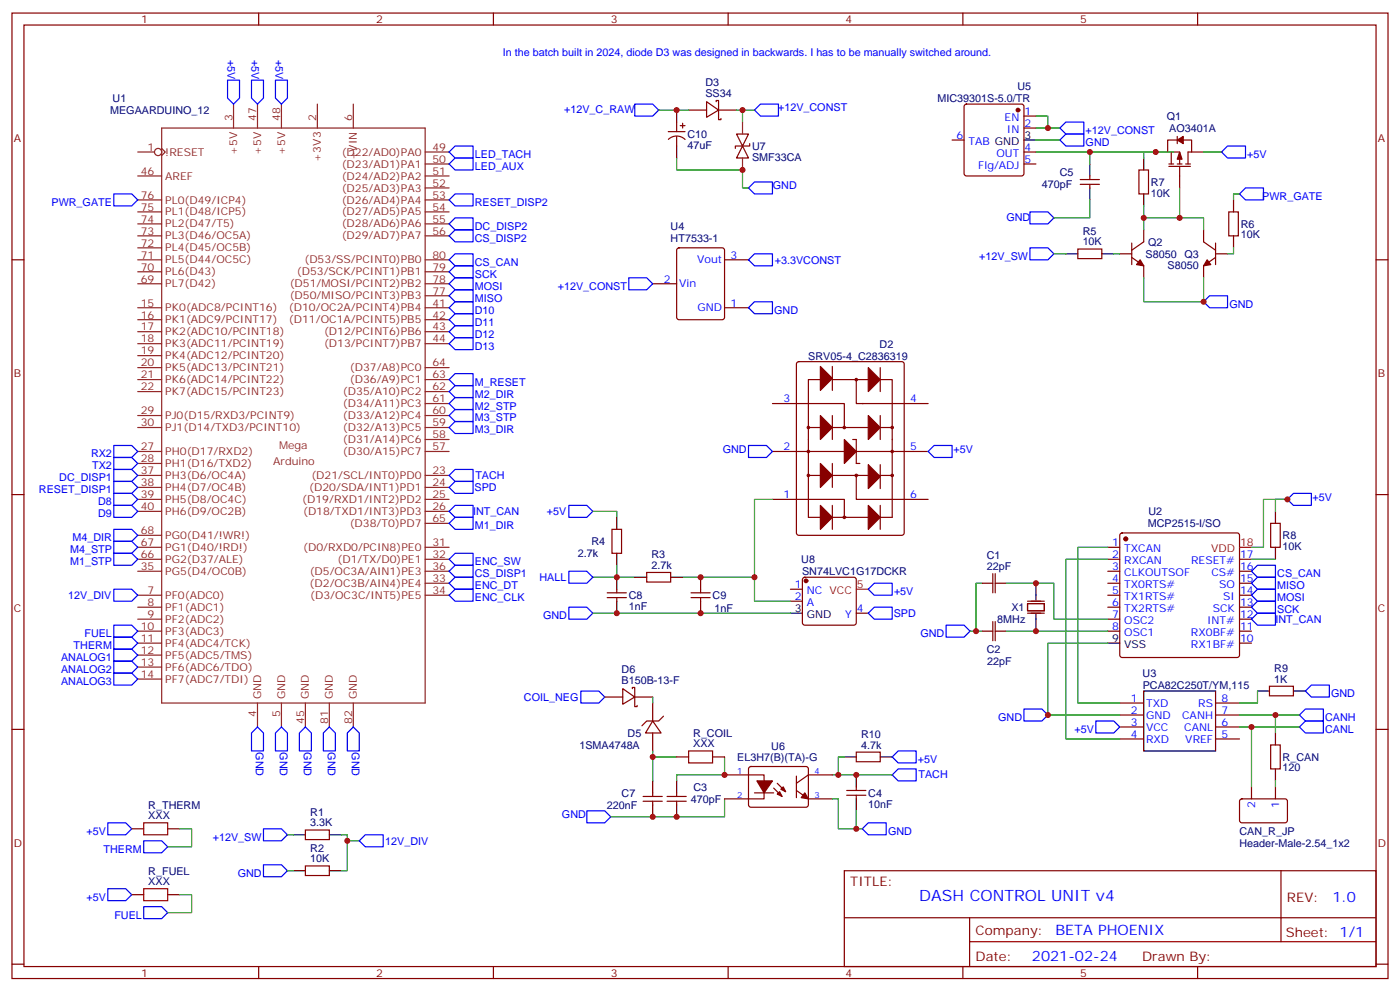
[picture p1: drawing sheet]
<svg xmlns="http://www.w3.org/2000/svg" width="412mm" height="292mm" viewBox="0 0 412 292" stroke-linecap="round" stroke-linejoin="round" font-family="sans-serif">
<g fill="none" stroke="#870000" stroke-width=".35">
<path d="M3.5 3.8h405.4v284.4h-405.4zM7.1 7.4h398.2v277.3h-398.2zM76.2 3.8v3.6M145.3 3.8v3.6M214.5 3.8v3.6M283.6 3.8v3.6M352.8 3.8v3.6M202.8 32.4h5.3M208.1 30l3.6 2.4-3.6 2.1zM211 30v-.4h.7v2.8M211.7 32.4v2.8h.7v-.3M211.7 32.4h5.3"/>
<path d="M217 39.5h3.5l-1.8 3.5zM284.2 30.9l.5-.2h16.2l.5 .2 .2 .5v19.7l-.2 .5-.5 .2h-16.2l-.5-.2-.2-.5v-19.7zM301.6 34.2h3.6M301.6 37.7h3.6M218.7 43l1.8 3.5h-3.5zM220.8 42.3v.7h-4.2v.7M280.5 41.2h3.5M301.6 48.3h3.6M301.6 44.8h3.6M318.2 54.3h5.6M318.2 52.9h5.6M321 51.8v1.1"/>
<path d="M321 54.3v1.1M335.5 50.1h2.8v7h-2.8zM340.4 44.8h3.6M344 44.8h3.5v3.5M344.3 49h6.4M344.3 48.3h1.4M345 44.8v3.5M346.8 41.2h-2.8v3.6M346.8 40.2v2.1M346.8 48.3h1.4M347.5 49v6.4M348.5 41.2h2.5v3.6h-1v3.5"/>
<path d="M349.2 48.3h1.5M351 44.8h3.5M3.5 76.5h3.6M199.6 73.2l.4-.2h12.7l.7 .4v20.1l-.4 .6-13 .1-.6-.5-.1-20zM213.4 76.5h7.1M317.5 73.3h7.1v2.9h-7.1zM329.8 74.8h3.6M333.4 75.8l3.5 2.5v3.5M333.4 71.6v6.3M336.9 67.7v3.5l-3.5 2.5M354.5 67.7v3.5l3.6 2.5M358.1 74.8h3.5"/>
<path d="M358.1 75.8l-3.6 2.5v3.5M358.1 71.6v6.3M361.9 62.4h2.9v7.1h-2.9zM405.3 76.5h3.6M192.3 83.6h7M213.4 90.6h7.1M234.6 118.9h14.1v7M241.7 111.8h-3.6v14.1M245.2 111.8h10.6M245.2 107.9v7.1M252.2 111.8v7.1h14.1M259.3 111.8h3.5v14.1"/>
<path d="M259.3 108.3v7M241.7 125.9h-3.6v3.5M245.2 125.9h10.6M245.2 122.4v7M259.3 125.9h3.5v3.5M259.3 122.4v7M262.8 133h3.5M3.5 145.7h3.6M180.3 155.9h2.8v7h-2.8zM330.1 157.2l.5-.2h33.8l.5 .2 .2 .5v35.2l-.2 .5-.5 .2h-33.8l-.5-.2-.3-.5v-35.2zM374.3 154.1h2.8v7.1h-2.8zM405.3 145.7h3.6"/>
<path d="M178.9 176h5.6M178.9 174.6h5.6M181.7 173.5v1.1M181.7 176v1.1M190.5 168.6h7.1v2.8h-7.1zM203.6 176h5.6M203.6 174.6h5.6M206.4 173.5v1.1M206.4 176v1.1M232.8 177.1h3.6M232.8 173.5h3.6M236.6 170.2l.5-.2h14.4l.5 .2 .2 .5v12.7l-.2 .5-.5 .2h-14.4l-.5-.2-.2-.5v-12.7z"/>
<path d="M292.5 168.9v5.7M293.2 168.9v5.7M302.7 177.8h4.9v2.1h-4.9zM302.7 177.1h4.9M326.3 161.2h3.5M326.3 164.7h3.5M326.3 168.2h3.5M326.3 171.8h3.5M326.3 175.3h3.5M326.3 178.8h3.5M365.1 164.7h3.6M365.1 168.2h3.6"/>
<path d="M365.1 171.8h3.6M365.1 175.3h3.6M365.1 178.8h3.6M252.2 180.6h3.6M292.5 183.1v5.6M293.2 183.1v5.6M302.7 180.6h4.9M326.3 182.4h3.5M326.3 185.9h3.5M365.1 182.4h3.6M365.1 185.9h3.6M365.1 189.4h3.6"/>
<path d="M3.5 214.8h3.6M178.2 205.3h5.2M183.4 202.8l3.6 2.5-3.6 2.1zM186.3 202.8v-.3h.7v5.6h.7v-.3M187 205.3h5.3M192.3 212.3l2.4 3.6h-4.6zM192.3 207v5.3M192.3 215.9v5.3M195.4 210.9l-1.4 1.4h-3.5l-1.4 1.4M329.8 207h7.1M329.8 210.6h7.1M329.8 214.1h7.1"/>
<path d="M329.8 217.6h7.1M358.1 207h7M358.1 210.6h7M358.1 214.1h7M358.1 217.6h7M373.9 202.1h7.1v2.8h-7.1zM374.3 219.4h2.8v7h-2.8zM405.3 214.8h3.6M189.4 236h5.7M189.4 234.6h5.7M192.3 233.5v1.1M192.3 236v1"/>
<path d="M196.5 236h5.6M196.5 234.6h5.6M199.3 233.5v1.1M199.3 236v1M199.3 222.9h3.5M209.9 222.9h3.5M213.4 228.2h11.7v7.1h-11.7M220.7 225.9l.5-.2 16.5 .1 .4 .6v10.9l-.7 .4h-16.5l-.4-.7v-10.6zM222.2 233.5h5.7M227.9 232.1l2.5 2.5M229 230.7l2.4 2.5M234.6 232.8l3.5 2.5h7.1"/>
<path d="M234.6 228.6v6.3M245.2 228.2h-7.1l-3.5 2.5M249.4 234.2h5.7M249.4 232.8h5.7M252.2 221.5h7.1v2.8h-7.1zM252.2 231.7v1.1M252.2 234.2v1.1M365.4 235.5l.4-.2h13l.4 .7v5.9l-.7 .4h-12.9l-.5-.7v-5.6zM368.7 231.7v3.6M375.7 231.7v3.6M38.8 244.1h3.5M49.4 244.1h3.5"/>
<path d="M90 244.4h7v2.9h-7zM90 255h7v2.8h-7zM248.7 256.4h156.6v28.3h-156.6zM377.3 256.5v20.8M38.8 263.5h3.5M49.4 263.5h3.5M248.7 270.3h156.5M285.6 277.3h119.6M285.6 270.3v14.1M3.5 284h3.6M76.2 284.7v3.5M145.3 284.7v3.5"/>
<path d="M214.5 284.7v3.5M283.6 284.7v3.5M352.8 284.7v3.5M405.3 284h3.6"/>
<circle cx="252.2" cy="111.8" r=".35"/>
<circle cx="238.1" cy="125.9" r=".35"/>
<circle cx="238.1" cy="133" r=".35"/>
<circle cx="248.7" cy="125.9" r=".35"/>
<circle cx="262.8" cy="133" r=".35"/>
<circle cx="262.8" cy="125.9" r=".35"/>
<circle cx="238.1" cy="140" r=".35"/>
<circle cx="248.7" cy="152.4" r=".35"/>
<circle cx="252.2" cy="140" r=".35"/>
<circle cx="262.8" cy="140" r=".35"/>
</g>
<g fill="none" stroke="#000" stroke-width=".35">
<path d="M301.6 41.2h3.6M321 48.3v3.5M321 55.4v3.5M336.9 46.5v3.6M336.9 57.1v3.5M363.4 58.9v3.5M314 74.8h3.5M324.6 74.8h3.5M363.4 69.5v3.5M181.7 152.4v3.5M375.7 150.6v3.5M181.7 162.9v3.6"/>
<path d="M181.7 170v3.5M181.7 177.1v3.5M187 170h3.5M197.6 170h3.5M206.4 170v3.5M206.4 177.1v3.5M305.2 171.8v4.9M375.7 161.2v3.5M232.8 180.6h3.6M305.2 180.9v5M326.3 189.4h3.5M336.9 203.5h21.2v17.7h-21.2z"/>
<path d="M370.4 203.5h3.5M375.7 215.9v3.5M381 203.5h3.5M192.3 230v3.5M192.3 237v3.6M199.3 230v3.5M199.3 237v3.6M248.7 222.9h3.5M252.2 228.2v3.5M252.2 235.3v3.5M259.3 222.9h3.5M375.7 226.4v3.6"/>
<path d="M86.4 245.9h3.6M86.4 256.4h3.6M97 245.9h3.5M97 256.4h3.5"/>
</g>
<g fill="#870000" stroke="#870000" stroke-width=".35">
<path d="M347.5 44.8l.7 2.1h-1.4z"/>
<path d="M346.8 41.2l1.7-1v2.1z"/>
<path d="M335.8 76.5l1.1 1.8-2.1-.4z"/>
<path d="M355.6 76.5l1.1 1.4-2.2 .4z"/>
<path d="M237.1 233.5l1 1.8-2.1-.4z"/>
<path d="M229 233.9l.7-.7 .7 1.4z"/>
<path d="M230 232.4l.7-.7 .7 1.5z"/>
<path d="M223 230h4.5l-2.4 3.5z"/>
<path d="M241.7 107.9l3.5 3.5-3.5 3.6z"/>
<path d="M255.8 108.3l3.5 3.5-3.5 3.5z"/>
<path d="M255.8 122.4l3.5 3.5-3.5 3.5z"/>
<path d="M241.7 122.4l3.5 3.5-3.5 3.5z"/>
<circle cx="331.6" cy="158.7" r=".53"/>
<circle cx="299.9" cy="32.4" r=".53"/>
<circle cx="237.4" cy="171.1" r=".53"/>
</g>
<path d="M252.2 173.5h3.6M365.1 161.2h3.6" fill="none" stroke="#f00" stroke-width=".35"/>
<g fill="none" stroke="#008700" stroke-width=".35">
<path d="M194 32.4h8.8M222.2 32.4h-3.5v3.5M305.2 37.7h7M199.3 46.5v3.6h19.4v5.3h1.8M305.2 44.8h40.5M305.2 41.2h7M321 58.9v5.3h-10.6M321 44.8v3.5M340.4 44.8h-3.5v1.7M347.5 55.4v8.8h-10.6v3.5M354.5 44.8h5.3M365.1 57.1h-1.7v1.8"/>
<path d="M310.4 74.8h3.6M328.1 74.8h1.7M336.9 60.6v3.6M347.5 64.2h7v3.5M363.4 73v1.8h-1.8M336.9 81.8v7.1h17.6v-7.1M174.6 150.6h7.1v1.8M375.7 150.6v-3.5h3.5h-7v14.1h-3.5M174.6 170h12.4M181.7 166.5v3.5M201.1 170h21.1v7.1h10.6M289.3 171.8h-1.8v14.1h-1.7"/>
<path d="M296.3 171.8h14.1v10.6h15.9M326.3 161.2h-8.8v45.8h12.3M326.3 164.7h-12.3v52.9h15.8M368.7 164.7h7M174.6 180.6h58.2M287.5 185.9h1.8M296.3 185.9h30M326.3 189.4h-17.6v21.2h21.1M192.3 205.3v1.7M365.1 210.6h17.7M365.1 214.1h17.7M368.7 214.1v17.6"/>
<path d="M370.4 203.5v3.5h-5.3M375.7 210.6v5.3M192.3 222.9h7M192.3 221.2v8.8M213.4 235.3v5.3h-33.5M213.4 222.9v5.3h-14.1v1.8M245.2 235.3h1.7v8.8h5.3M246.9 228.2h15.9M248.7 222.9h-1.8v5.3h-1.7M252.2 238.8v5.3h1.8M375.7 230v1.7M52.9 244.1h3.5v5.3h-7"/>
<path d="M84.7 245.9h1.7M84.7 256.4h1.7M100.5 245.9h1.8v10.5h-1.8M102.3 247.6h3.5M52.9 263.5h3.5v5.3h-7"/>
</g>
<g fill="none" stroke="#00f" stroke-width=".35">
<path d="M67 23.6h3.6v5.3l-1.8 1.8-1.8-1.8zM74.1 23.6h3.5v5.3l-1.8 1.8-1.7-1.8zM81.1 23.6h3.6v5.3l-1.8 1.8-1.8-1.8zM187 30.7h5.3l1.7 1.7-1.7 1.8h-5.3zM224 30.7h5.3v3.5h-5.3l-1.8-1.8zM314 35.9h5.3v3.6h-5.3l-1.8-1.8zM314 39.5h5.3v3.5h-5.3l-1.8-1.8zM33.5 57.1h5.3l1.8 1.8-1.8 1.7h-5.3zM134.1 43h5.2v3.5h-5.2l-1.8-1.7zM134.1 57.1h5.2v3.5h-5.2l-1.8-1.7zM134.1 46.5h5.2v3.6h-5.2l-1.8-1.8zM220.5 55.4l1.7-1.8h5.3v3.5h-5.3z"/>
<path d="M361.6 43h5.3v3.5h-5.3l-1.8-1.7zM365.1 57.1l1.8-1.7h5.3v3.5h-5.3zM134.1 78.3h5.2v3.5h-5.2l-1.8-1.8zM134.1 74.8h5.2v3.5h-5.2l-1.8-1.8zM134.1 67.7h5.2v3.5h-5.2l-1.8-1.7zM134.1 64.2h5.2v3.5h-5.2l-1.8-1.8zM220.5 76.5l1.7-1.7h5.3v3.5h-5.3zM303.4 73h5.3l1.7 1.8-1.7 1.7h-5.3zM303.4 62.4h5.3l1.7 1.8-1.7 1.7h-5.3zM134.1 81.8h5.2v3.5h-5.2l-1.8-1.7zM134.1 85.3h5.2v3.6h-5.2l-1.8-1.8zM134.1 88.9h5.2v3.5h-5.2l-1.8-1.8z"/>
<path d="M134.1 92.4h5.2v3.5h-5.2l-1.8-1.7zM134.1 95.9h5.2v3.5h-5.2l-1.8-1.7zM134.1 99.4h5.2v3.6h-5.2l-1.8-1.8zM185.2 81.8h5.3l1.8 1.8-1.8 1.7h-5.3zM222.2 88.9h5.3v3.5h-5.3l-1.7-1.8zM356.3 87.1h5.3v3.5h-5.3l-1.8-1.7zM134.1 113.6h5.2v3.5h-5.2l-1.8-1.8zM134.1 117.1h5.2v3.5h-5.2l-1.8-1.7zM134.1 110h5.2v3.6h-5.2l-1.8-1.8zM33.5 134.7h5.3l1.8 1.8-1.8 1.8h-5.3zM33.5 131.2h5.3l1.8 1.8-1.8 1.7h-5.3zM33.5 138.3h5.3l1.8 1.7-1.8 1.8h-5.3z"/>
<path d="M132.3 125.9l1.8-1.8h5.2v3.6h-5.2zM132.3 122.4l1.8-1.8h5.2v3.5h-5.2zM134.1 138.3h5.2v3.5h-5.2l-1.8-1.8zM33.5 145.3h5.3l1.8 1.8-1.8 1.7h-5.3zM33.5 148.8h5.3l1.8 1.8-1.8 1.8h-5.3zM33.5 141.8h5.3l1.8 1.7-1.8 1.8h-5.3zM33.5 159.4h5.3l1.8 1.8-1.8 1.7h-5.3zM33.5 155.9h5.3l1.8 1.8-1.8 1.7h-5.3zM132.3 143.5l1.8-1.7h5.2v3.5h-5.2zM134.1 152.4h5.2v3.5h-5.2l-1.8-1.8zM134.1 148.8h5.2v3.6h-5.2l-1.8-1.8zM167.6 148.8h5.3l1.7 1.8-1.7 1.8h-5.3z"/>
<path d="M379.2 147.1l1.8-1.8h5.3v3.5h-5.3zM33.5 162.9h5.3l1.8 1.8-1.8 1.8h-5.3zM33.5 173.5h5.3l1.8 1.8-1.8 1.8h-5.3zM134.1 166.5h5.2v3.5h-5.2l-1.8-1.8zM134.1 173.5h5.2v3.6h-5.2l-1.8-1.8zM134.1 170h5.2v3.5h-5.2l-1.8-1.7zM134.1 162.9h5.2v3.6h-5.2l-1.8-1.8zM167.6 168.2h5.3l1.7 1.8-1.7 1.8h-5.3zM167.6 178.8h5.3l1.7 1.8-1.7 1.8h-5.3zM255.8 173.5l1.7-1.7h5.3v3.5h-5.3zM370.4 170h5.3v3.5h-5.3l-1.7-1.7zM370.4 173.5h5.3v3.6h-5.3l-1.7-1.8z"/>
<path d="M370.4 177.1h5.3v3.5h-5.3l-1.7-1.8zM370.4 166.5h5.3v3.5h-5.3l-1.7-1.8zM33.5 187.6h5.3l1.8 1.8-1.8 1.8h-5.3zM33.5 191.2h5.3l1.8 1.7-1.8 1.8h-5.3zM33.5 194.7h5.3l1.8 1.8-1.8 1.7h-5.3zM33.5 198.2h5.3l1.8 1.8-1.8 1.8h-5.3zM33.5 184.1h5.3l1.8 1.8-1.8 1.7h-5.3zM255.8 180.6l1.7-1.8h5.3v3.6h-5.3zM278.7 184.1h5.3l1.8 1.8-1.8 1.7h-5.3zM370.4 180.6h5.3v3.5h-5.3l-1.7-1.7zM75.8 214.1l1.8 1.8v5.3h-3.5v-5.3zM82.9 214.1l1.8 1.8v5.3h-3.6v-5.3z"/>
<path d="M90 214.1l1.7 1.8v5.3h-3.5v-5.3zM97 214.1l1.8 1.8v5.3h-3.6v-5.3zM104.1 214.1l1.7 1.8v5.3h-3.5v-5.3zM171.1 203.5h5.3l1.8 1.8-1.8 1.7h-5.3zM301.6 208.8h5.3l1.8 1.8-1.8 1.7h-5.3zM322.8 212.3h5.3l1.7 1.8-1.7 1.8h-5.3zM384.5 208.8h5.3v3.5h-5.3l-1.7-1.7zM384.5 212.3h5.3v3.6h-5.3l-1.7-1.8zM386.3 201.8h5.3v3.5h-5.3l-1.8-1.8zM172.9 238.8h5.3l1.7 1.8-1.7 1.7h-5.3zM262.8 228.2l1.8-1.8h5.3v3.6h-5.3zM264.6 221.2h5.3v3.5h-5.3l-1.8-1.8z"/>
<path d="M31.7 242.3h5.3l1.8 1.8-1.8 1.8h-5.3zM42.3 247.6h5.3l1.8 1.8-1.8 1.7h-5.3zM77.6 244.1h5.3l1.8 1.8-1.8 1.7h-5.3zM77.6 254.7h5.3l1.8 1.7-1.8 1.8h-5.3zM105.8 247.6l1.8-1.7h5.3v3.5h-5.3zM255.8 242.3h5.3v3.6h-5.3l-1.8-1.8zM31.7 261.7h5.3l1.8 1.8-1.8 1.8h-5.3zM42.3 267h5.3l1.8 1.8-1.8 1.7h-5.3z"/>
</g>
<g fill="none" stroke="#8c2424" stroke-width=".35">
<path d="M47.6 37.7h77.6v169.3h-77.6zM68.8 30.7v7M75.8 30.7v7M82.9 30.7v7M93.5 30.7v7M104.1 30.7v7M218.7 35.9v3.6M40.6 58.9h7M40.6 51.8h7M40.6 44.8h4.9M47.6 43.7l1.1 1.1-1.1 1M125.2 58.9h7.1"/>
<path d="M125.2 55.4h7.1M125.2 51.8h7.1M125.2 48.3h7.1M125.2 44.8h7.1M218.7 46.5v3.6M40.6 69.5h7M40.6 65.9h7M40.6 62.4h7M40.6 76.5h7M40.6 73h7M125.2 69.5h7.1M125.2 65.9h7.1"/>
<path d="M125.2 62.4h7.1M125.2 76.5h7.1M40.6 90.6h7M40.6 94.2h7M40.6 97.7h7M40.6 80h7M40.6 83.6h7M125.2 87.1h7.1M125.2 90.6h7.1M125.2 94.2h7.1M125.2 97.7h7.1M125.2 80h7.1"/>
<path d="M125.2 83.6h7.1M40.6 101.2h7M40.6 104.7h7M40.6 108.3h7M40.6 111.8h7M40.6 115.3h7M125.2 101.2h7.1M125.2 108.3h7.1M125.2 111.8h7.1M125.2 115.3h7.1M125.2 118.9h7.1M40.6 133h7"/>
<path d="M40.6 136.5h7M40.6 122.4h7M40.6 125.9h7M125.2 133h7.1M125.2 122.4h7.1M125.2 125.9h7.1M125.2 129.4h7.1M40.6 143.5h7M40.6 147.1h7M40.6 150.6h7M40.6 140h7M40.6 157.7h7"/>
<path d="M125.2 143.5h7.1M125.2 147.1h7.1M125.2 150.6h7.1M125.2 140h7.1M125.2 154.1h7.1M40.6 175.3h7M40.6 178.8h7M40.6 161.2h7M40.6 164.7h7M40.6 168.2h7M125.2 175.3h7.1M125.2 161.2h7.1"/>
<path d="M125.2 164.7h7.1M125.2 168.2h7.1M125.2 171.8h7.1M40.6 189.4h7M40.6 185.9h7M40.6 182.4h7M40.6 192.9h7M40.6 196.5h7M40.6 200h7M75.8 207v7.1M82.9 207v7.1M90 207v7.1"/>
<path d="M97 207v7.1M104.1 207v7.1"/>
<circle cx="46.6" cy="44.8" r="1.06"/>
</g>
<path d="M202.8 221.2h7.1v3.5h-7.1zM42.3 242.3h7.1v3.6h-7.1zM42.3 261.7h7.1v3.6h-7.1z" fill="none" stroke="#a10000" stroke-width=".35"/>
<path d="M289.3 171.8h3.2M293.2 171.8h3.1M289.3 185.9h3.2M293.2 185.9h3.1" fill="none" stroke="#600" stroke-width=".35"/>
<g fill="#870000">
<circle cx="252.6" cy="140" r=".18"/>
<circle cx="249.1" cy="152.4" r=".18"/>
</g>
<path d="M234.6 133h14.1M252.2 133h10.6" fill="none" stroke="#870000" stroke-width=".35"/>
<circle cx="254" cy="118.9" r=".18" fill="#870000"/>
<g fill="none" stroke="#870000" stroke-width=".35">
<path d="M196.8 38.8h5M199.3 35.9v2.9M200.4 37h1.4M201.1 36.3v1.4M196.9 41a3.5 3.5 0 0 1 4.9 .1M199.3 40.2v2.8M227.5 118.9h7.1M234.8 106.7l.5-.2h30.3l.7 .4v50.1l-.4 .6-30.6 .1-.6-.5-.1-50zM266.3 118.9h7.1M227.5 133h7.1M238.1 129.4v23h24.7v-23M245.2 136.5v7"/>
<path d="M251.2 129.4h1v7.1h1.1M259.3 136.8v7.1M266.3 133h7.1M227.5 147.1h21.2v5.3M238.1 140h24.7M245.2 148.8v7.1M252.2 140v7.1h21.2M259.3 148.8v7.1"/>
</g>
<g fill="#870000" stroke="#870000" stroke-width=".35">
<path d="M241.7 136.5l3.5 3.5-3.5 3.5z"/>
<path d="M255.8 136.8l3.5 3.6-3.5 3.5z"/>
<path d="M248.7 129.4l3.5 3.6-3.5 3.5z"/>
<path d="M255.8 148.8l3.5 3.6-3.5 3.5z"/>
<path d="M241.7 148.8l3.5 3.6-3.5 3.5z"/>
</g>
<path d="M220.5 131.2h5.3l1.7 1.8-1.7 1.7h-5.3zM275.2 131.2h5.3v3.5h-5.3l-1.8-1.7z" fill="none" stroke="#00f" stroke-width=".35"/>
<path d="M217 32.4h1.7M305.2 34.2h3.5v3.5M227.5 147.1h-5.3v22.9" fill="none" stroke="#008700" stroke-width=".35"/>
<path d="M199.3 32.4v3.5M199.3 43v3.5" fill="none" stroke="#000" stroke-width=".35"/>
<g fill="#c00">
<circle cx="336.9" cy="64.2" r=".88"/>
<circle cx="347.5" cy="64.2" r=".88"/>
<circle cx="308.7" cy="210.6" r=".88"/>
<circle cx="246.9" cy="228.2" r=".88"/>
<circle cx="102.3" cy="247.6" r=".88"/>
<circle cx="340.4" cy="44.8" r=".88"/>
<circle cx="199.3" cy="240.6" r=".88"/>
<circle cx="192.3" cy="240.6" r=".88"/>
<circle cx="192.3" cy="222.9" r=".88"/>
<circle cx="287.5" cy="185.9" r=".88"/>
<circle cx="213.4" cy="228.2" r=".88"/>
<circle cx="252.2" cy="228.2" r=".88"/>
<circle cx="252.2" cy="244.1" r=".88"/>
<circle cx="218.7" cy="50.1" r=".88"/>
<circle cx="181.7" cy="170" r=".88"/>
<circle cx="206.4" cy="170" r=".88"/>
<circle cx="321" cy="44.8" r=".88"/>
<circle cx="305.2" cy="185.9" r=".88"/>
<circle cx="305.2" cy="171.8" r=".88"/>
<circle cx="379.2" cy="147.1" r=".88"/>
<circle cx="368.7" cy="214.1" r=".88"/>
<circle cx="375.7" cy="210.6" r=".88"/>
<circle cx="181.7" cy="180.6" r=".88"/>
<circle cx="206.4" cy="180.6" r=".88"/>
<circle cx="354.5" cy="88.9" r=".88"/>
<circle cx="222.3" cy="170" r=".88"/>
<circle cx="199.3" cy="32.4" r=".88"/>
<circle cx="218.7" cy="32.4" r=".88"/>
<circle cx="308.7" cy="37.7" r=".88"/>
</g>
<text font-size="4.6" fill="#00f" x="270.8" y="265.5">DASH CONTROL UNIT v4</text>
<g font-size="4.2" fill="#00f">
<text x="392.5" y="265.7">1.0</text>
<text x="310.9" y="275.3">BETA PHOENIX</text>
<text x="304" y="283.1">2021-02-24</text>
</g>
<g font-size="3.9" fill="#800">
<text x="250.5" y="261">TITLE:</text>
<text x="379.1" y="265.7">REV:</text>
<text x="287.4" y="275.2">Company:</text>
<text x="378.7" y="275.8">Sheet: 1/1</text>
<text x="287.4" y="282.9">Date:</text>
<text x="336.4" y="283">Drawn By:</text>
</g>
<g font-size="3.2" fill="#800">
<text x="41.6" y="6.8">1</text>
<text x="110.8" y="6.8">2</text>
<text x="179.9" y="6.8">3</text>
<text x="249.1" y="6.8">4</text>
<text x="318.2" y="6.8">5</text>
<text x="4.1" y="41.9">A</text>
<text x="405.9" y="41.9">A</text>
<text x="4.1" y="111.1">B</text>
<text x="405.9" y="111.1">B</text>
<text x="4.1" y="180.2">C</text>
<text x="405.9" y="180.2">C</text>
<text x="4.1" y="249.4">D</text>
<text x="405.9" y="249.4">D</text>
<text x="41.6" y="287.7">1</text>
<text x="110.8" y="287.7">2</text>
<text x="179.9" y="287.7">3</text>
<text x="249.1" y="287.7">4</text>
<text x="318.2" y="287.7">5</text>
</g>
<g font-size="3.2" fill="#00f">
<text x="67" y="17.5" transform="rotate(90 67 17.5)">+5V</text>
<text x="74.1" y="17.5" transform="rotate(90 74.1 17.5)">+5V</text>
<text x="81.1" y="17.5" transform="rotate(90 81.1 17.5)">+5V</text>
<text x="148.2" y="16.5">In the batch built in 2024, diode D3 was designed in backwards. I has to be manually switched around.</text>
<text x="166.2" y="33.3">+12V_C_RAW</text>
<text x="229.2" y="32.6">+12V_CONST</text>
<text x="295.9" y="35.6">EN</text>
<text x="301.8" y="33.8">1</text>
<text x="281.8" y="40.9">6</text>
<text x="296.6" y="39.1">IN</text>
<text x="301.8" y="37.4">2</text>
<text x="319.8" y="39.5">+12V_CONST</text>
<text x="139.9" y="46.5">LED_TACH</text>
<text x="285.3" y="42.7">TAB GND</text>
<text x="293.5" y="46.2">OUT</text>
<text x="301.8" y="44.4">4</text>
<text x="301.8" y="47.9">5</text>
<text x="319.8" y="43">GND</text>
<text x="367.4" y="46.5">+5V</text>
<text x="139.9" y="50.1">LED_AUX</text>
<text x="288.2" y="49.7">Flg/ADJ</text>
<text x="227.7" y="55.5">GND</text>
<text x="371.8" y="58.9">PWR_GATE</text>
<text x="15.2" y="60.6">PWR_GATE</text>
<text x="139.9" y="60.6">RESET_DISP2</text>
<text x="296.4" y="65.2">GND</text>
<text x="139.9" y="71.2">CS_DISP2</text>
<text x="139.9" y="67.7">DC_DISP2</text>
<text x="205.4" y="77.6">Vout</text>
<text x="215.2" y="76.2">3</text>
<text x="228.2" y="77.6">+3.3VCONST</text>
<text x="288.5" y="76.5">+12V_SW</text>
<text x="139.9" y="81.8">SCK</text>
<text x="139.9" y="78.3">CS_CAN</text>
<text x="195.5" y="83.2">2</text>
<text x="139.9" y="85.3">MOSI</text>
<text x="139.9" y="88.9">MISO</text>
<text x="164.3" y="85.3">+12V_CONST</text>
<text x="200" y="84.6">Vin</text>
<text x="139.9" y="92.4">D10</text>
<text x="139.9" y="95.9">D11</text>
<text x="205.4" y="91.7">GND</text>
<text x="215.2" y="90.3">1</text>
<text x="228.1" y="92.4">GND</text>
<text x="362.1" y="90.6">GND</text>
<text x="139.9" y="99.4">D12</text>
<text x="139.9" y="103">D13</text>
<text x="139.9" y="113.6">M_RESET</text>
<text x="139.9" y="117.1">M2_DIR</text>
<text x="230.8" y="118.5">3</text>
<text x="268.1" y="118.5">4</text>
<text x="139.9" y="120.6">M2_STP</text>
<text x="139.9" y="124">M3_STP</text>
<text x="139.9" y="127.5">M3_DIR</text>
<text x="26.8" y="134.7">RX2</text>
<text x="212.9" y="133.3">GND</text>
<text x="230.8" y="132.6">2</text>
<text x="268.1" y="132.6">5</text>
<text x="280.9" y="133.3">+5V</text>
<text x="17.5" y="141.8">DC_DISP1</text>
<text x="27.2" y="138.3">TX2</text>
<text x="140" y="141.1">TACH</text>
<text x="11.5" y="145.3">RESET_DISP1</text>
<text x="28.9" y="148.8">D8</text>
<text x="139.8" y="144.6">SPD</text>
<text x="230.8" y="146.7">1</text>
<text x="268.1" y="146.7">6</text>
<text x="386.6" y="147.5">+5V</text>
<text x="28.9" y="152.4">D9</text>
<text x="139.4" y="151.7">INT_CAN</text>
<text x="139.9" y="155.9">M1_DIR</text>
<text x="161.1" y="151.6">+5V</text>
<text x="21.3" y="159.4">M4_DIR</text>
<text x="327.7" y="160.8">1</text>
<text x="20.6" y="166.5">M1_STP</text>
<text x="20.6" y="162.9">M4_STP</text>
<text x="139.9" y="166.5">ENC_SW</text>
<text x="327.7" y="164.4">2</text>
<text x="327.7" y="167.9">3</text>
<text x="331.2" y="162.6">TXCAN</text>
<text x="331.2" y="166.1">RXCAN</text>
<text x="350.9" y="166.1">RESET#</text>
<text x="365.3" y="167.9">16</text>
<text x="365.3" y="164.4">17</text>
<text x="139.9" y="170">CS_DISP1</text>
<text x="139.9" y="173.5">ENC_DT</text>
<text x="158.9" y="171">HALL</text>
<text x="234.2" y="173.2">1</text>
<text x="327.7" y="171.4">4</text>
<text x="331.2" y="169.7">CLKOUTSOF</text>
<text x="331.2" y="173.2">TX0RTS#</text>
<text x="356.8" y="169.7">CS#</text>
<text x="359.2" y="173.2">SO</text>
<text x="365.3" y="171.4">15</text>
<text x="376.2" y="173.5">MISO</text>
<text x="376.2" y="170">CS_CAN</text>
<text x="20.1" y="176.3">12V_DIV</text>
<text x="139.9" y="177.1">ENC_CLK</text>
<text x="234.2" y="176.7">2</text>
<text x="237.7" y="174.9">NC VCC</text>
<text x="237.7" y="178.5">A</text>
<text x="263.3" y="175.3">+5V</text>
<text x="327.7" y="174.9">5</text>
<text x="327.7" y="178.5">6</text>
<text x="331.2" y="176.7">TX1RTS#</text>
<text x="360.3" y="176.7">SI</text>
<text x="365.3" y="178.5">13</text>
<text x="365.3" y="174.9">14</text>
<text x="376.2" y="177.1">MOSI</text>
<text x="160" y="182.4">GND</text>
<text x="249" y="182">Y</text>
<text x="252.4" y="180.2">4</text>
<text x="263.3" y="181.6">SPD</text>
<text x="327.7" y="182">7</text>
<text x="327.7" y="185.5">8</text>
<text x="331.2" y="180.2">TX2RTS#</text>
<text x="331.2" y="183.8">OSC2</text>
<text x="355.6" y="183.8">INT#</text>
<text x="357.2" y="180.2">SCK</text>
<text x="365.3" y="185.5">11</text>
<text x="365.3" y="182">12</text>
<text x="375.7" y="183.4">INT_CAN</text>
<text x="376.2" y="180.6">SCK</text>
<text x="21.7" y="191.2">THERM</text>
<text x="24.9" y="187.6">FUEL</text>
<text x="271.1" y="187.6">GND</text>
<text x="331.2" y="187.3">OSC1</text>
<text x="350.8" y="190.8">RX1BF#</text>
<text x="350.8" y="187.3">RX0BF#</text>
<text x="365.3" y="189.1">10</text>
<text x="18" y="194.7">ANALOG1</text>
<text x="18" y="198.2">ANALOG2</text>
<text x="18" y="201.8">ANALOG3</text>
<text x="154.3" y="206.3">COIL_NEG</text>
<text x="333.1" y="206.7">1</text>
<text x="337.6" y="208.1">TXD</text>
<text x="353" y="208.1">RS</text>
<text x="359.8" y="206.7">8</text>
<text x="392.1" y="205.3">GND</text>
<text x="294" y="212.3">GND</text>
<text x="316.5" y="215.9">+5V</text>
<text x="333.1" y="210.2">2</text>
<text x="333.1" y="213.7">3</text>
<text x="337.6" y="211.6">GND</text>
<text x="337.6" y="215.2">VCC</text>
<text x="348.2" y="211.6">CANH</text>
<text x="348.8" y="215.2">CANL</text>
<text x="359.8" y="213.7">6</text>
<text x="359.8" y="210.2">7</text>
<text x="390.3" y="212.3">CANH</text>
<text x="390.3" y="215.9">CANL</text>
<text x="75.4" y="221.5" transform="rotate(90 75.4 221.5)">GND</text>
<text x="82.4" y="221.5" transform="rotate(90 82.4 221.5)">GND</text>
<text x="89.5" y="221.5" transform="rotate(90 89.5 221.5)">GND</text>
<text x="96.6" y="221.5" transform="rotate(90 96.6 221.5)">GND</text>
<text x="103.6" y="221.5" transform="rotate(90 103.6 221.5)">GND</text>
<text x="333.1" y="217.3">4</text>
<text x="337.6" y="218.7">RXD</text>
<text x="349.2" y="218.7">VREF</text>
<text x="359.8" y="217.3">5</text>
<text x="270.4" y="224.7">+5V</text>
<text x="270.6" y="229.3">TACH</text>
<text x="369.7" y="238" transform="rotate(-90 369.7 238)">2</text>
<text x="376.8" y="238" transform="rotate(-90 376.8 238)">1</text>
<text x="25.5" y="245.9">+5V</text>
<text x="165.5" y="240.9">GND</text>
<text x="261.6" y="245.9">GND</text>
<text x="30.5" y="251.1">THERM</text>
<text x="62.7" y="247.6">+12V_SW</text>
<text x="113.5" y="248.7">12V_DIV</text>
<text x="70" y="258.2">GND</text>
<text x="25.5" y="265.3">+5V</text>
<text x="33.7" y="270.5">FUEL</text>
</g>
<g font-size="3.2" fill="#000080">
<text x="207.8" y="28.5">SS34</text>
<text x="207.8" y="25.3">D3</text>
<text x="299.7" y="26.5">U5</text>
<text x="32.4" y="33.6">MEGAARDUINO_12</text>
<text x="33.2" y="30.1">U1</text>
<text x="276.2" y="30">MIC39301S-5.0/TR</text>
<text x="343.7" y="35.3">Q1</text>
<text x="202.5" y="40.6">C10</text>
<text x="344.4" y="38.9">AO3401A</text>
<text x="202.5" y="43.8">47uF</text>
<text x="221.5" y="47.3">SMF33CA</text>
<text x="221.5" y="44.2">U7</text>
<text x="312.2" y="51.8">C5</text>
<text x="306.9" y="55.4">470pF</text>
<text x="339" y="57.9">10K</text>
<text x="339" y="54.7">R7</text>
<text x="197.6" y="71.2">HT7533-1</text>
<text x="197.6" y="67.7">U4</text>
<text x="318.9" y="69.2">R5</text>
<text x="365.5" y="70.2">10K</text>
<text x="365.5" y="67.1">R6</text>
<text x="318.9" y="72.3">10K</text>
<text x="337.4" y="75.9">S8050</text>
<text x="338.2" y="72.4">Q2</text>
<text x="348.9" y="75.9">Q3</text>
<text x="344" y="79.1">S8050</text>
<text x="238.1" y="105.9">SRV05-4_C2836319</text>
<text x="259.1" y="102.4">D2</text>
<text x="338.1" y="155.3">MCP2515-I/SO</text>
<text x="338.3" y="151.7">U2</text>
<text x="174.2" y="160.6">R4</text>
<text x="377.8" y="161.9">10K</text>
<text x="377.8" y="158.9">R8</text>
<text x="170.3" y="164.1">2.7k</text>
<text x="191.9" y="167.5">2.7k</text>
<text x="191.9" y="164.4">R3</text>
<text x="236" y="165.8">U8</text>
<text x="290.7" y="167.9">22pF</text>
<text x="290.7" y="164.7">C1</text>
<text x="236.3" y="169.4">SN74LVC1G17DCKR</text>
<text x="185.2" y="179.7">1nF</text>
<text x="185.2" y="176.4">C8</text>
<text x="209.9" y="176.4">C9</text>
<text x="297.9" y="180">X1</text>
<text x="210.5" y="180.1">1nF</text>
<text x="293.8" y="183.5">8MHz</text>
<text x="290.7" y="192.3">C2</text>
<text x="290.8" y="195.8">22pF</text>
<text x="375.4" y="198">R9</text>
<text x="183.1" y="201.4">B150B-13-F</text>
<text x="183.1" y="198.3">D6</text>
<text x="336.6" y="199.4">U3</text>
<text x="336.6" y="202.9">PCA82C250T/YM,115</text>
<text x="375.4" y="201">1K</text>
<text x="170.7" y="220.5">1SMA4748A</text>
<text x="184.9" y="217">D5</text>
<text x="204.2" y="220.1">XXX</text>
<text x="204.2" y="217.1">R_COIL</text>
<text x="227.2" y="221">U6</text>
<text x="253.7" y="220.5">4.7k</text>
<text x="253.7" y="217.3">R10</text>
<text x="217.2" y="224.1">EL3H7(B)(TA)-G</text>
<text x="377.8" y="227.2">120</text>
<text x="377.8" y="224.1">R_CAN</text>
<text x="204.3" y="232.9">C3</text>
<text x="43.7" y="238.2">R_THERM</text>
<text x="178.8" y="238.2">220nF</text>
<text x="183.1" y="234.7">C7</text>
<text x="203.5" y="236.4">470pF</text>
<text x="255.8" y="237.8">10nF</text>
<text x="255.8" y="234.7">C4</text>
<text x="43.7" y="241.3">XXX</text>
<text x="91.4" y="243.4">3.3K</text>
<text x="91.4" y="240.2">R1</text>
<text x="365.1" y="245.9">CAN_R_JP</text>
<text x="91.4" y="250.8">R2</text>
<text x="365.1" y="249.4">Header-Male-2.54_1x2</text>
<text x="43.7" y="257.6">R_FUEL</text>
<text x="91.4" y="254">10K</text>
<text x="43.7" y="260.7">XXX</text>
</g>
<g font-size="3.2" fill="#8d2323">
<text x="68.4" y="35.6" transform="rotate(-90 68.4 35.6)">3</text>
<text x="75.5" y="35.6" transform="rotate(-90 75.5 35.6)">47</text>
<text x="82.5" y="35.6" transform="rotate(-90 82.5 35.6)">48</text>
<text x="93.1" y="35.6" transform="rotate(-90 93.1 35.6)">2</text>
<text x="103.7" y="35.6" transform="rotate(-90 103.7 35.6)">6</text>
<text x="43.5" y="44.4">1</text>
<text x="48.7" y="45.8">!RESET</text>
<text x="69.8" y="45.6" transform="rotate(-90 69.8 45.6)">+5V</text>
<text x="76.9" y="45.6" transform="rotate(-90 76.9 45.6)">+5V</text>
<text x="84" y="45.6" transform="rotate(-90 84 45.6)">+5V</text>
<text x="94.5" y="47.6" transform="rotate(-90 94.5 47.6)">+3V3</text>
<text x="100.6" y="45.8">(D22/AD0)PA0</text>
<text x="105.1" y="47.2" transform="rotate(-90 105.1 47.2)">+VIN</text>
<text x="127.4" y="47.9">50</text>
<text x="127.4" y="44.4">49</text>
<text x="41.5" y="51.5">46</text>
<text x="48.7" y="52.9">AREF</text>
<text x="100.6" y="52.9">(D24/AD2)PA2</text>
<text x="100.6" y="49.4">(D23/AD1)PA1</text>
<text x="127.4" y="51.5">51</text>
<text x="41.5" y="58.5">76</text>
<text x="48.7" y="59.9">PL0(D49/ICP4)</text>
<text x="100.6" y="59.9">(D26/AD4)PA4</text>
<text x="100.6" y="56.4">(D25/AD3)PA3</text>
<text x="127.4" y="58.5">53</text>
<text x="127.4" y="55">52</text>
<text x="41.5" y="62.1">75</text>
<text x="41.5" y="65.6">74</text>
<text x="48.7" y="63.5">PL1(D48/ICP5)</text>
<text x="100.6" y="63.5">(D27/AD5)PA5</text>
<text x="127.4" y="65.6">55</text>
<text x="127.4" y="62.1">54</text>
<text x="41.5" y="69.1">73</text>
<text x="48.7" y="67">PL2(D47/T5)</text>
<text x="48.7" y="70.5">PL3(D46/OC5A)</text>
<text x="100.6" y="70.5">(D29/AD7)PA7</text>
<text x="100.6" y="67">(D28/AD6)PA6</text>
<text x="127.4" y="69.1">56</text>
<text x="41.5" y="72.6">72</text>
<text x="41.5" y="76.2">71</text>
<text x="48.7" y="74">PL4(D45/OC5B)</text>
<text x="48.7" y="77.6">PL5(D44/OC5C)</text>
<text x="89.7" y="77.6">(D53/SS/PCINT0)PB0</text>
<text x="127.4" y="76.2">80</text>
<text x="41.5" y="79.7">70</text>
<text x="41.5" y="83.2">69</text>
<text x="48.7" y="81.1">PL6(D43)</text>
<text x="87.4" y="81.1">(D53/SCK/PCINT1)PB1</text>
<text x="127.4" y="79.7">79</text>
<text x="127.4" y="83.2">78</text>
<text x="48.7" y="84.6">PL7(D42)</text>
<text x="85.3" y="88.2">(D50/MISO/PCINT3)PB3</text>
<text x="85.3" y="84.6">(D51/MOSI/PCINT2)PB2</text>
<text x="127.4" y="86.7">77</text>
<text x="41.5" y="90.3">15</text>
<text x="41.5" y="93.8">16</text>
<text x="48.7" y="91.7">PK0(ADC8/PCINT16)</text>
<text x="48.7" y="95.2">PK1(ADC9/PCINT17)</text>
<text x="85.1" y="91.7">(D10/OC2A/PCINT4)PB4</text>
<text x="85.1" y="95.2">(D11/OC1A/PCINT5)PB5</text>
<text x="127.4" y="90.3">41</text>
<text x="127.4" y="93.8">42</text>
<text x="41.5" y="97.3">17</text>
<text x="41.5" y="100.9">18</text>
<text x="48.7" y="98.7">PK2(ADC10/PCINT18)</text>
<text x="95.5" y="98.7">(D12/PCINT6)PB6</text>
<text x="127.4" y="97.3">43</text>
<text x="127.4" y="100.9">44</text>
<text x="41.5" y="104.4">19</text>
<text x="41.5" y="107.9">20</text>
<text x="48.7" y="102.3">PK3(ADC11/PCINT19)</text>
<text x="48.7" y="105.8">PK4(ADC12/PCINT20)</text>
<text x="95.5" y="102.3">(D13/PCINT7)PB7</text>
<text x="127.4" y="107.9">64</text>
<text x="41.5" y="111.4">21</text>
<text x="48.7" y="109.3">PK5(ADC13/PCINT21)</text>
<text x="48.7" y="112.9">PK6(ADC14/PCINT22)</text>
<text x="103" y="109.3">(D37/A8)PC0</text>
<text x="103" y="112.9">(D36/A9)PC1</text>
<text x="127.4" y="111.4">63</text>
<text x="41.5" y="115">22</text>
<text x="48.7" y="116.4">PK7(ADC15/PCINT23)</text>
<text x="101" y="116.4">(D35/A10)PC2</text>
<text x="101" y="119.9">(D34/A11)PC3</text>
<text x="127.4" y="115">62</text>
<text x="127.4" y="118.5">61</text>
<text x="41.5" y="122">29</text>
<text x="41.5" y="125.6">30</text>
<text x="48.7" y="123.4">PJ0(D15/RXD3/PCINT9)</text>
<text x="101" y="123.4">(D33/A12)PC4</text>
<text x="127.4" y="122">60</text>
<text x="127.4" y="125.6">59</text>
<text x="48.7" y="127">PJ1(D14/TXD3/PCINT10)</text>
<text x="101" y="127">(D32/A13)PC5</text>
<text x="101" y="130.5">(D31/A14)PC6</text>
<text x="127.4" y="129.1">58</text>
<text x="41.5" y="132.6">27</text>
<text x="41.5" y="136.1">28</text>
<text x="48.7" y="134">PH0(D17/RXD2)</text>
<text x="48.7" y="137.5">PH1(D16/TXD2)</text>
<text x="80.4" y="136.8">Arduino</text>
<text x="82.2" y="132.3">Mega</text>
<text x="101" y="134">(D30/A15)PC7</text>
<text x="127.4" y="132.6">57</text>
<text x="41.5" y="143.2">38</text>
<text x="41.5" y="139.7">37</text>
<text x="48.7" y="141.1">PH3(D6/OC4A)</text>
<text x="91.7" y="141.1">(D21/SCL/INT0)PD0</text>
<text x="127.4" y="139.7">23</text>
<text x="127.4" y="143.2">24</text>
<text x="41.5" y="146.7">39</text>
<text x="48.7" y="144.6">PH4(D7/OC4B)</text>
<text x="48.7" y="148.1">PH5(D8/OC4C)</text>
<text x="89" y="148.1">(D19/RXD1/INT2)PD2</text>
<text x="91.1" y="144.6">(D20/SDA/INT1)PD1</text>
<text x="127.4" y="146.7">25</text>
<text x="41.5" y="150.2">40</text>
<text x="48.7" y="151.7">PH6(D9/OC2B)</text>
<text x="89.3" y="151.7">(D18/TXD1/INT3)PD3</text>
<text x="103" y="155.2">(D38/T0)PD7</text>
<text x="127.4" y="150.2">26</text>
<text x="127.4" y="153.8">65</text>
<text x="41.5" y="157.3">68</text>
<text x="41.5" y="160.8">67</text>
<text x="48.7" y="158.7">PG0(D41/!WR!)</text>
<text x="127.4" y="160.8">31</text>
<text x="41.5" y="164.4">66</text>
<text x="41.5" y="167.9">35</text>
<text x="48.7" y="162.2">PG1(D40/!RD!)</text>
<text x="48.7" y="165.8">PG2(D37/ALE)</text>
<text x="89.3" y="162.2">(D0/RXD0/PCIN8)PE0</text>
<text x="99.4" y="165.8">(D1/TX/D0)PE1</text>
<text x="127.4" y="164.4">32</text>
<text x="127.4" y="167.9">36</text>
<text x="48.7" y="169.3">PG5(D4/OC0B)</text>
<text x="91.2" y="172.8">(D2/OC3B/AIN4)PE4</text>
<text x="91.2" y="169.3">(D5/OC3A/AIN1)PE3</text>
<text x="127.4" y="171.4">33</text>
<text x="43.5" y="174.9">7</text>
<text x="43.5" y="178.5">8</text>
<text x="48.7" y="176.4">PF0(ADC0)</text>
<text x="48.7" y="179.9">PF1(ADC1)</text>
<text x="91.4" y="176.4">(D3/OC3C/INT5)PE5</text>
<text x="127.4" y="174.9">34</text>
<text x="41.5" y="185.5">10</text>
<text x="43.5" y="182">9</text>
<text x="48.7" y="183.4">PF2(ADC2)</text>
<text x="41.5" y="189.1">11</text>
<text x="48.7" y="190.5">PF4(ADC4/TCK)</text>
<text x="48.7" y="186.9">PF3(ADC3)</text>
<text x="41.5" y="192.6">12</text>
<text x="41.5" y="196.1">13</text>
<text x="48.7" y="194">PF5(ADC5/TMS)</text>
<text x="48.7" y="197.5">PF6(ADC6/TDO)</text>
<text x="41.5" y="199.6">14</text>
<text x="48.7" y="201">PF7(ADC7/TDI)</text>
<text x="76.9" y="206" transform="rotate(-90 76.9 206)">GND</text>
<text x="84" y="206" transform="rotate(-90 84 206)">GND</text>
<text x="91" y="206" transform="rotate(-90 91 206)">GND</text>
<text x="98.1" y="206" transform="rotate(-90 98.1 206)">GND</text>
<text x="105.1" y="206" transform="rotate(-90 105.1 206)">GND</text>
<text x="75.5" y="211.2" transform="rotate(-90 75.5 211.2)">4</text>
<text x="82.5" y="211.2" transform="rotate(-90 82.5 211.2)">5</text>
<text x="89.6" y="213.2" transform="rotate(-90 89.6 213.2)">45</text>
<text x="96.7" y="213.2" transform="rotate(-90 96.7 213.2)">81</text>
<text x="103.7" y="213.2" transform="rotate(-90 103.7 213.2)">82</text>
</g>
<g font-size="3.2">
<text x="301.8" y="40.9">3</text>
<text x="234.2" y="180.2">3</text>
<text x="237.7" y="182">GND</text>
<text x="327.7" y="189.1">9</text>
<text x="331.2" y="190.8">VSS</text>
</g>
<g font-size="3.2" fill="#f00">
<text x="365.3" y="160.8">18</text>
<text x="356.8" y="162.6">VDD</text>
<text x="252.4" y="173.2">5</text>
</g>
<g font-size="2.5" fill="#00f">
<text x="217.2" y="227.9">1</text>
<text x="239.9" y="227.9">4</text>
<text x="217.2" y="234.9">2</text>
<text x="239.9" y="234.9">3</text>
</g>
</svg>
